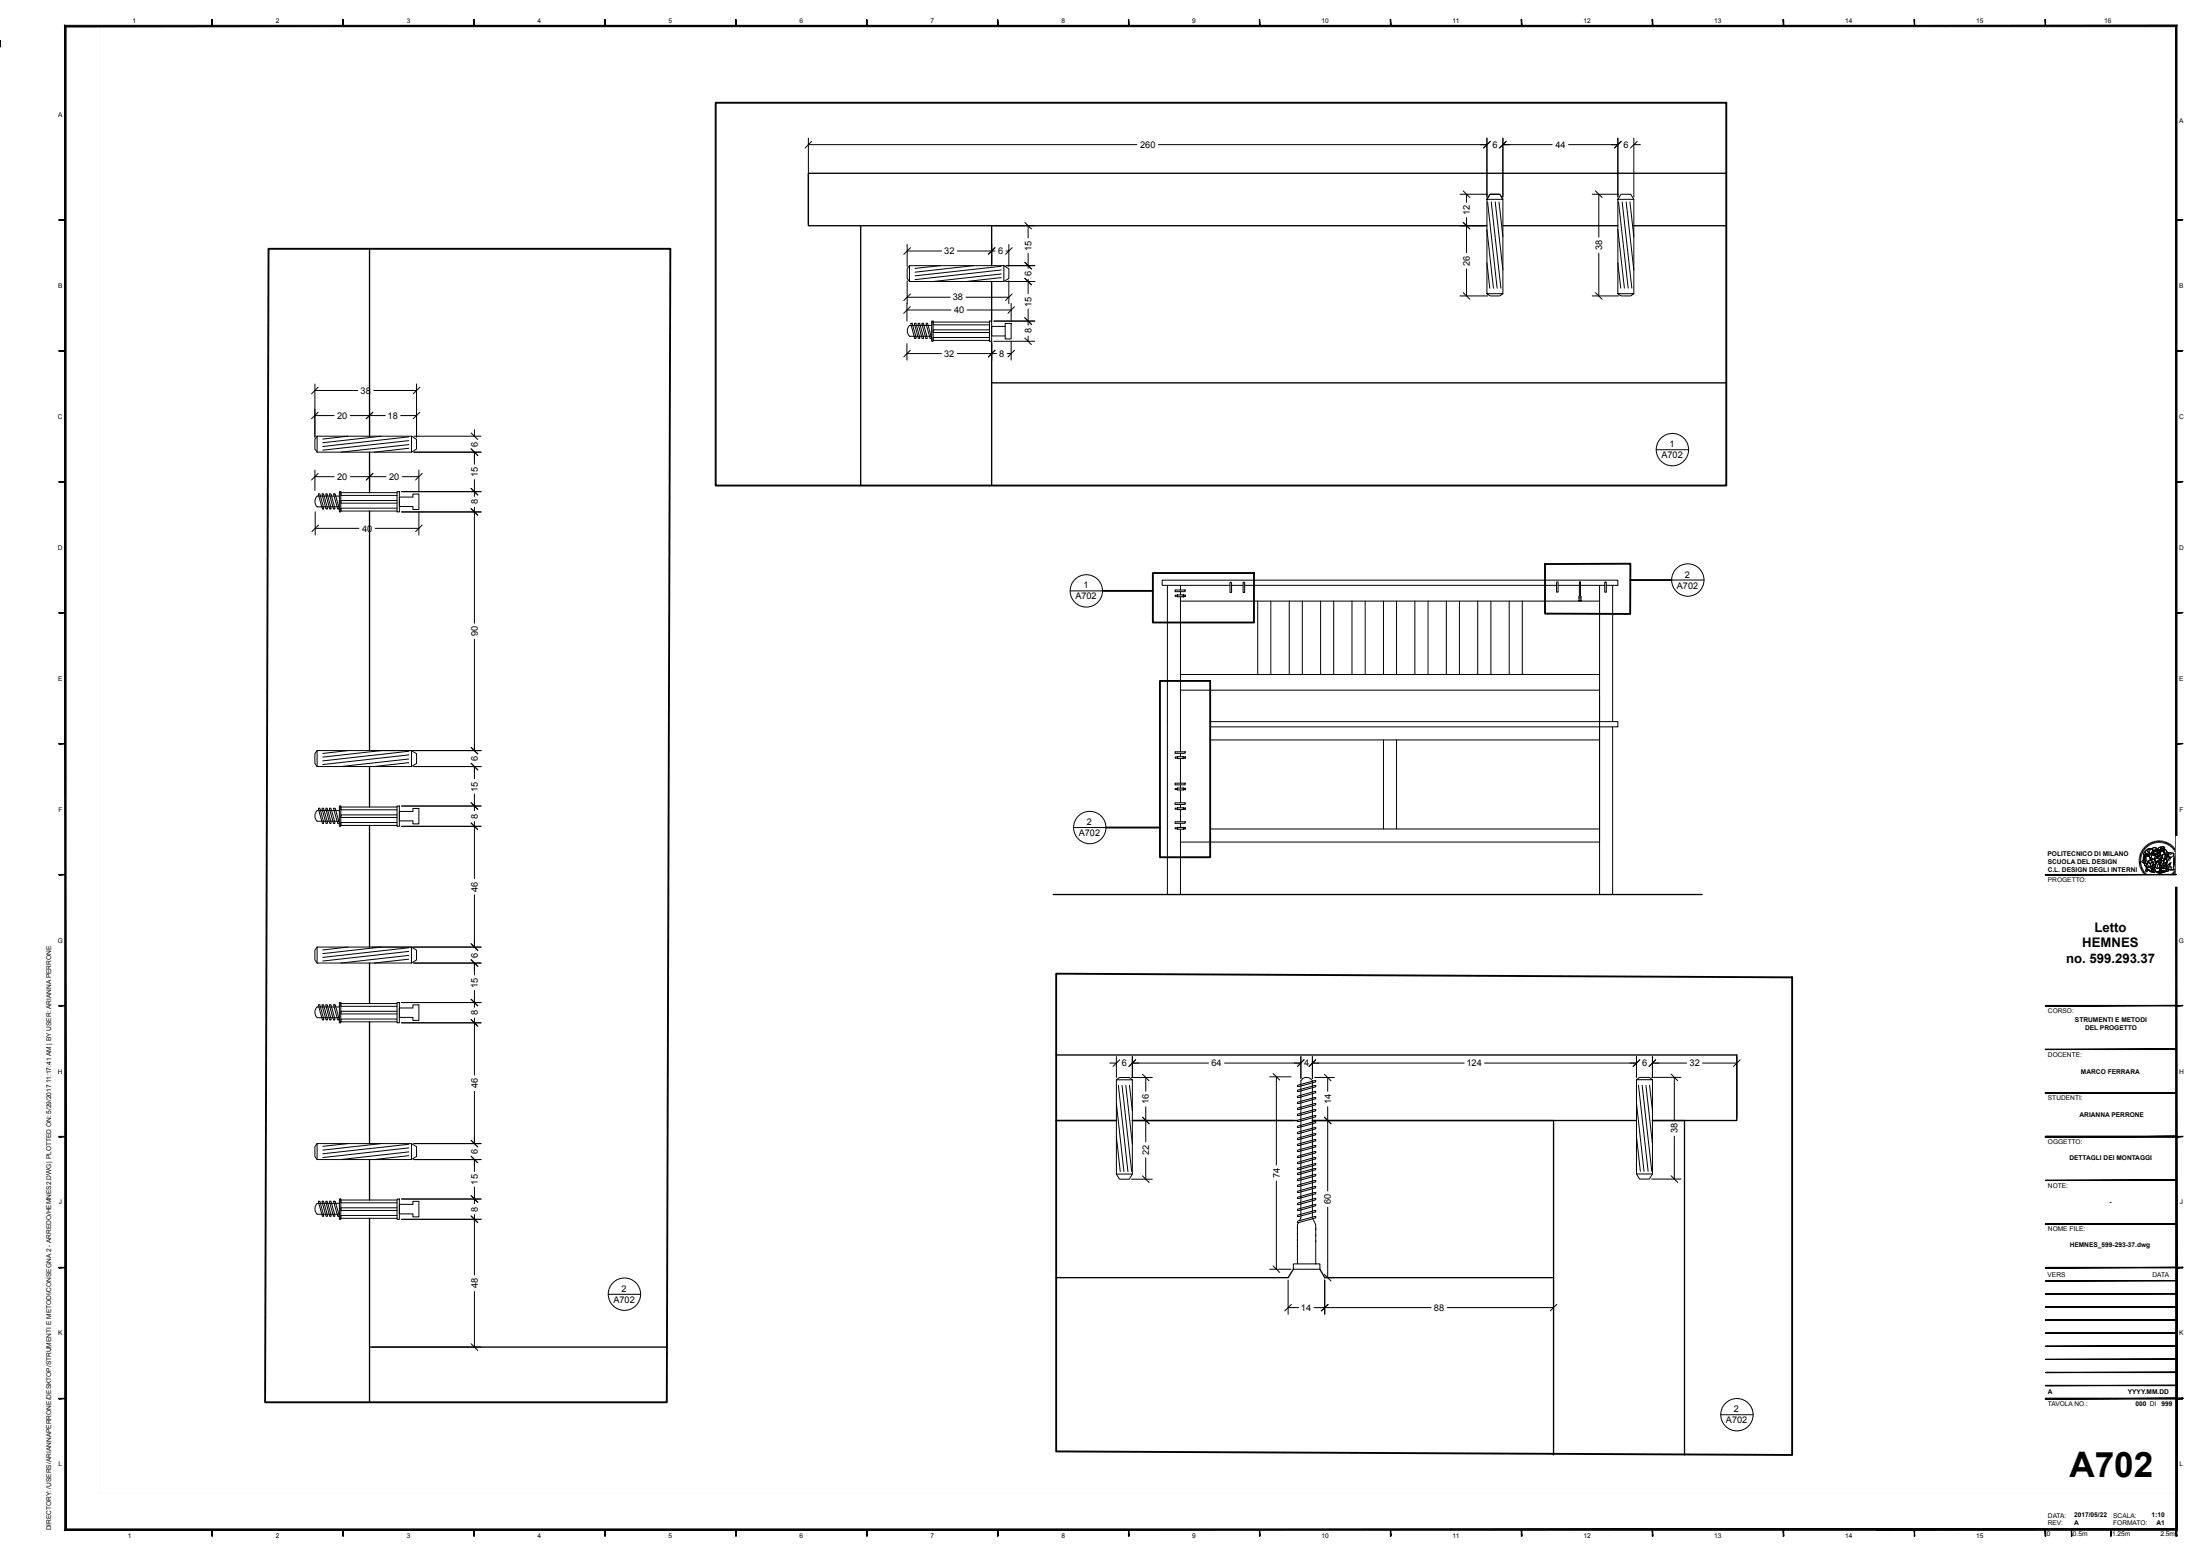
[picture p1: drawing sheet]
<svg xmlns="http://www.w3.org/2000/svg" width="840mm" height="594mm" viewBox="0 0 840 594" stroke-linecap="round" stroke-linejoin="round" font-family="sans-serif">
<g fill="none" stroke="#000" stroke-width=".38">
<path d="M308.7 52.7v32.6M308.7 55.2h125.4M309.9 54l-2.5 2.5M442.3 55.2h125.4M567.7 52.7v22.5M569 54l-2.5 2.5M573.8 52.7v22.5M573.8 55.2h18.9M575.1 54l-2.5 2.5M598.9 55.2h18.8M617.7 52.7v22.5M619 54l-2.5 2.5"/>
<path d="M623.8 52.7v22.5M623.8 55.2h2.5M625.1 54l-2.5 2.5M557.4 74.1h10.6M558.7 72.9l2.5 2.5M559.9 74.1v3.1M567.9 75.9v.2M568 77.1l3.6 32.9M569.4 77.1l3.7 32.9M570.9 77.1l2.9 26M572.3 77.1l1.5 13.3M607.9 74.1h10.1"/>
<path d="M609.2 72.9l2.5 2.5M610.4 74.1v16.4M617.7 76.1h6.1l-1.2-2h-3.7l-1.2 2v36h6.1l-1.2 .9h-3.7l-1.2-.9M617.9 75.9v.2M618 77.1l3.7 32.9M619.4 77.1l3.7 32.9M620.9 77.1l2.9 26M622.3 77.1l1.5 13.3M623.8 76.1v36M346.4 93.3v8.4M346.4 95.8h13.1M347.6 94.6l-2.5 2.5"/>
<path d="M365.5 95.8h14.4M378.6 93.3v7.2M379.5 86.2h15.6M379.9 94.6l-2.5 2.5M384.1 95.8h1.1M385.2 93.3v8.4M386.5 94.6l-2.5 2.5M391.3 84.9l2.5 2.5M392.6 86.2v4.6M392.6 96.7v5.7M557.4 86.2h9.4M558.7 84.9l2.5 2.5"/>
<path d="M559.9 83.1v13.4M567.7 87.7l2.5 22.3M610.4 96.6v16.4M617.7 87.7l2.5 22.3M346.3 115.8v6.8M346.3 118.3h16.8M346.4 107.2v8.8M346.4 113.5h16.4M347.3 101.4l-.9 1.2v3.7l.9 1.2v-6.1h36l1.9 1.2v3.7l-1.9 1.2h-36M347.6 117.1l-2.5 2.5M347.6 112.2l-2.5 2.5M359.1 101.4l-9.7 1.1"/>
<path d="M368.9 113.5h16.3M369.3 118.3h16.8M371.7 101.4l-22.3 2.5M382.3 101.7l-32.9 3.6M382.3 103.1l-32.9 3.6M382.3 104.6l-26 2.9M382.3 106l-13.3 1.5M383.3 101.4v6.1M383.5 101.5h-.2M384.1 101.4h11M384.1 107.5h11M385.2 107.2v8.8"/>
<path d="M386.1 115.8v6.8M386.5 112.2l-2.5 2.5M387.3 117.1l-2.4 2.5M391.3 100.1l2.5 2.6M391.3 106.2l2.5 2.5M392.6 106.6v5.5M392.6 118v6.1M557.4 113h10.6M558.7 111.7l2.5 2.5M559.9 102.7v10.3M567.7 112.1l1.2 .9h3.7l1.2-.9h-6.1v-36l1.2-2h3.7l1.2 2h-6.1l1.2-2h3.7l1.2 2v36M567.7 100.3l1.1 9.7"/>
<path d="M607.9 113h10.1M609.2 111.7l2.5 2.5M617.7 100.3l1.1 9.7M346.3 131.2v6.3M346.3 135h13.2M347.3 124.2h8.4M347.3 124.3a2.84 2.84 0 0 0 0 4.1h8.4M347.6 133.7l-2.5 2.5M347.8 123.4h.5l1.5 5.8h-.6zM349.2 123.4h.5l1.5 5.8h-.6zM350.6 123.4h.5l1.5 5.8h-.5zM352 123.4h.6l1.4 5.8h-.5z"/>
<path d="M353.7 123.4h.5l1.4 5.8h-.5zM355.7 122.6h.6v7.7h-.6zM365.5 135h14.9M377.8 122.6h.8v7.7h-.8zM377.8 125.9h-21.5v1h21.5M377.8 123h-21.5v1h21.5M377.8 128.8h-21.5v1.1h21.5M378.6 131.2v6.3M379.5 130.3h15.6M379.5 122.6h15.6M379.9 133.7l-2.5 2.5M383.8 123.5h2.3v5.9h-2.3z"/>
<path d="M383.8 124.6h-5.2v3.6h5.2M384.6 135h1.5M386.1 130.2v7.3M387.3 133.7l-2.4 2.5M391.3 121.3l2.5 2.5M391.3 129.1l2.5 2.5M392.6 128.3v2M120.2 158.6h7.4M120.2 146.6v20.3M120.2 149.1h16.4M121.5 157.4l-2.5 2.5M121.5 147.8l-2.5 2.5"/>
<path d="M133.7 158.6h13.4M141.1 156.1v9.6M142.4 157.4l-2.6 2.5M142.7 149.1h16.3M153 158.6h6M159 146.6v20.3M160.3 157.4l-2.5 2.5M160.3 147.8l-2.5 2.5M120.2 179.4v7.8M121.1 166.5l-.9 1.2v3.7l.9 1.2M121.1 166.5h36l1.9 1.2v3.7l-1.9 1.2M121.1 166.5v6.1"/>
<path d="M121.1 172.6h36M132.9 166.5l-9.7 1.1M141.1 179.4v7.8M145.5 166.5l-22.3 2.5M156.1 166.8l-32.9 3.7M156.1 168.2l-32.9 3.7M156.1 169.7l-26 2.9M156.1 171.1l-13.3 1.5M157.1 166.5v6.1M158 172.6h25.7M158 166.5h25.7M159.9 179.4v8.3"/>
<path d="M179.9 171.3l2.5 2.6M179.9 165.3l2.5 2.5M181.1 164v2.5M181.1 172.6v4.6M632.4 171.7h12.3M120.2 182h7.4M120.4 195.4v8.8M121.1 189.4h8.5M121.1 193.5h8.5M121.1 189.4a2.84 2.84 0 0 0 0 4.1M121.5 180.7l-2.5 2.5M121.6 188.5h.5l1.5 5.8h-.5z"/>
<path d="M123 188.5h.5l1.5 5.8h-.5zM124.5 188.5h.4l1.5 5.8h-.5zM125.9 188.5h.5l1.4 5.8h-.5zM127.5 188.5h.5l1.5 5.8h-.6zM129.6 187.7h.5v7.7h-.5zM133.8 182h13.6M142.4 180.7l-2.6 2.5M151.6 187.7h.9v7.7h-.9zM151.6 188.1h-21.5v1h21.5M151.6 191.1h-21.5v1h21.5M151.6 194h-21.5v1.1h21.5M152.5 189.8h5.1v-1.2h2.3v5.9h-2.3v-1.1h-5.1z"/>
<path d="M153.3 195.4h30.4M153.3 187.7h30.4M153.6 182h6.3M159.9 195.4v8.8M161.2 180.7l-2.5 2.5M179.9 194.2l2.5 2.5M179.9 186.5l2.5 2.5M181.1 183.1v6.4M181.1 193.7v44.2M120.4 201.7h16.6M121.6 200.4l-2.5 2.6M143.3 201.7h16.6"/>
<path d="M161.2 200.4l-2.5 2.6M408.6 225.6h12.4M445.7 223.5v118h5v-25M448.7 225.2h3.6l.2 .5-3.8 .2zM448.8 227.3l-.1 .3 .9 .2h2.2M449.6 227.1v.8zM450.7 223.5v1.7M450.7 225.9v1.2M450.7 227.8v59.2M450.7 229.5h160M451.8 227.1l.1 .2 .7-.1v.6l-.7-.2-.1 .3zM451.8 227.1l-3.1 .1"/>
<path d="M451.9 227.1v.8M452.3 225.2h.1M469.6 223.5h-25.9v-2h174v2h-4.4M469.6 222.4v.1M469.8 222.3l.4 .2-.1 3.7-.5-.1zM470.2 223.5h4.4M474.6 222.4v.1M474.8 222.3l.4 .2-.1 3.7-.5-.1zM475.2 223.5h119.1M480.2 229.5v28M485.2 229.5v28M492.3 229.5v28"/>
<path d="M497.2 229.5v28M504.2 229.5v28M509.2 229.5v28M516.2 229.5v28M521.3 229.5v28M528.2 229.5v28M533.2 229.5v28M540.2 229.5v28M545.3 229.5v28M552.2 229.5v28M557.2 229.5v28M564.2 229.5v28"/>
<path d="M569.3 229.5v28M576.2 229.5v28M581.2 229.5v28M594.3 222.3v.1M594.4 222.1l.5 .3-.1 3.6h-.5zM594.9 223.5h8.1M602.7 229.4v.1M602.9 229.2l.2-7 .2-.1 .5 7.3h-1.1v-.2h.9M602.9 227.8h.1M602.9 228v.1M602.9 228.2v.1M602.9 228.5h.1"/>
<path d="M603.5 223.5h9.2M603.6 227.8v.1M603.6 228.1h.1M603.6 228.3h.1M603.8 229.4v.1M610.7 223.5v118h5v-64M612.7 222.4h.1M612.9 222.2l.4 .2-.1 3.7-.5-.1zM615.7 223.5v52M638.3 221.4h12.3M181.1 244v42.5M450.7 257.5h160"/>
<path d="M450.7 263.5h160M462.1 275.5h155.6v2h-155.4M121.1 286.5l-.9 1.2v3.7l.9 1.2M121.1 286.5h36l1.9 1.2v3.7l-1.9 1.2M121.1 286.5v6.1M121.1 292.6h36M132.9 286.5l-9.7 1.1M142 286.5h41.7M145.5 286.5l-22.3 2.5M156.1 286.8l-32.9 3.7M156.1 288.2l-32.9 3.7M156.1 289.8l-26 2.8"/>
<path d="M156.1 291.1l-13.3 1.5M157.1 286.5v6.1M157.1 286.7h.2M158 292.6h25.7M179.9 291.4l2.5 2.5M179.9 285.3l2.5 2.5M181.1 292.6v4.6M448.7 299h3.6l.2 .5-3.8 .1zM448.7 287h3.6l.2 .5-3.8 .1zM448.8 289l-.1 .4 .9 .2h2.2M449.6 288.8v.8zM450.7 287.6v1.3"/>
<path d="M450.7 289.6v9.4M450.7 299.6v1.2M451.8 288.8l.1 .2 .7-.1v.6l-.8 .1zM451.8 288.9l-3.1 .1M451.9 288.8v.8M452.3 299h.1M452.3 287h.1M462.3 282.5h148.4M528.2 282.5v34M533.2 282.5v34M121.1 309.4h8.5M121.1 313.5h8.5"/>
<path d="M121.1 309.4a2.84 2.84 0 0 0 0 4.1M121.6 308.5h.5l1.5 5.8h-.5zM123 308.5h.5l1.5 5.8h-.5zM124.5 308.5h.4l1.5 5.8h-.5zM125.9 308.5h.5l1.4 5.8h-.5zM127.5 308.5h.5l1.5 5.8h-.6zM129.6 307.7h.5v7.7h-.5zM151.6 307.7h.9v7.7h-.9zM151.6 308.1h-21.5v1h21.5M151.6 311.1h-21.5v1h21.5M151.6 314h-21.5v1.1h21.5M152.5 309.8h5.1v-1.2h2.3v5.9h-2.3v-1.1h-5.1z"/>
<path d="M153.3 315.4h30.4M153.3 307.7h30.4M179.9 314.2l2.5 2.5M179.9 306.4l2.5 2.6M181.1 303.1v6.4M181.1 313.6v21.8M409.9 315.9h12.4M448.7 306.5h3.6l.2 .5-3.8 .1zM448.7 313.7h3.6l.2 .5-3.8 .1zM448.7 316h.9M448.8 316l-.1 .4 3.1 .1M449.6 308.3v.8z"/>
<path d="M449.6 300.8v.8zM449.6 315.8v.8v-.6M449.6 309l2.2 .1M449.6 301.4l2.2 .2M449.6 315.8v.1M450.7 301.6v4.9M450.7 307.1v1.3M450.7 309.1v4.6M450.7 314.3v1.6M451.8 315.8l.1 .2 .7-.1v.6l-.7-.1-.1 .2zM451.8 315.9l-2.2 .1M451.8 308.3l.1 .2 .7-.1v.6l-.7-.1-.1 .2z"/>
<path d="M451.8 308.4l-3.1 .1 .1 .4h.8M451.8 300.8l.8 .1v.6l-.7-.1-.1 .2zM451.8 300.8l-3.1 .2 .1 .4h.8M451.9 300.8v.8M452.3 306.5h.1M452.3 313.7h.1M462.3 316.5h148.4M450.7 321.5h160M816.7 327.9h.7M816.7 328.2l.7 .1M816.7 328.6h.7M816.8 327.5l.7 .1"/>
<path d="M816.9 327.2l.6 .1M816.9 326.8l.7 .2M817 326.5l.7 .2M817.1 326.2l.7 .2M817.2 325.8l.7 .3M817.4 325.5l.6 .2M817.4 328.9l-.7 .1M817.4 329.2l-.7 .1M817.5 329.6l-.7 .1M817.5 329.9l-.6 .1M817.5 325.1l.6 .3M817.6 330.2l-.7 .1"/>
<path d="M817.7 330.5l-.7 .2M817.7 324.8l.6 .4M817.8 330.8l-.7 .3M817.9 331.2l-.7 .2M817.9 324.5l.6 .4M818 331.4l-.6 .3M818.1 324.3l.5 .3M818.1 331.7l-.6 .3M818.3 332l-.6 .3M818.3 324l.6 .4M818.4 332.3l-.5 .4M818.6 323.7l.5 .4"/>
<path d="M818.6 326.2l.7 .1a.8 .8 0 0 0 1.2-.1v.6a1.33 1.33 0 0 1-1.9-.6zM818.6 326.2l.1 .5M818.6 332.6l-.6 .4M818.8 323.4l.5 .5M818.8 326.7l-.7 2.5 .3 .3M818.8 332.8l-.5 .4M818.9 325.2l.3-.2a.81 .81 0 0 0 1 1.1l.3 .1-.6 .3-.4-.2a.68 .68 0 0 1-1-.5zM819 326.8h.5l-.3 2.8-.8-.2zM819 326.8l-.6 2.6 .8 .2M819 323.2l.5 .4M819 333.1l-.5 .4M819.2 325l-.5 .5a.45 .45 0 0 0-.3 .6 .45 .45 0 0 0 .5 .3l.4-.1a.8 .8 0 0 0 1.2-.1"/>
<path d="M819.2 333.4l-.5 .4M819.3 330.3l.6 .7 1.2-.1M819.3 322.9l.4 .5M819.4 324.7l.6-.5 1.3-.2a.8 .8 0 0 0-1.1 .3 .8 .8 0 0 0 .2 1.1l.1 .7a.92 .92 0 0 1-1.1-.3 .92 .92 0 0 1 0-1.1zM819.4 330.7a3.6 3.6 0 0 0 2.7 2.1h.1M819.4 326.9l1.2-.1 .5 .8 .1 .8-.7 .3a.54 .54 0 0 0-.5 .2 .54 .54 0 0 0 0 .6l-.2 .3-.6-.6zM819.4 330.7l.7 .3 1-.1 .3 1 .3-.2 .2 .3-.1-.5 .3 .4-.2-.5 .5 .2a.94 .94 0 0 1-.5-1.4l.3 .1a1.58 1.58 0 0 1-.1 2.3l-.6-.1a2.56 2.56 0 0 1-2.1-1.8zM819.4 333.6l-.4 .5M819.5 326.8l-.2 2.8M819.6 331.4l2.1 1.2 .8-.1 .2-.5a.64 .64 0 0 1 .1 .9 .64 .64 0 0 1-.9 0l-1.1-.4a.51 .51 0 0 0-.5-.4 .51 .51 0 0 0-.6 .4l-.2 .3-.2-.5zM819.6 331.4l-.3 .9 .2 .5 .3-.2-.1-.3a1.08 1.08 0 0 1 1.5 .5h.2a1.15 1.15 0 0 0 1.6-.1l-.3-.7M819.6 322.7l.4 .5"/>
<path d="M819.7 333.8l-.5 .5M819.8 329.8l-.9-.1v.8a.9 .9 0 0 1 1.6 .1M819.8 322.4l.5 .6M820 334l-.5 .5M820 328.8l1.2-.4 .4 .1 .2-.4 .9 .1a1.07 1.07 0 0 1 .5 1.4 1.07 1.07 0 0 1-1.3 .6l.4-.6a.56 .56 0 0 0-.5-.4 .56 .56 0 0 0-.5 .3l-.2 .4-.7-.7-.4 .1zM820 329.5l.4-.3a.95 .95 0 0 1 .8 .8 .95 .95 0 0 1-.5 1l-1.3-.3-.1-.4 .6-.2zM820.1 322.3l.4 .5M820.2 324.4a.91 .91 0 0 1 1.1-.4 .91 .91 0 0 1 .6 1.1l-.2 .1a2.02 2.02 0 0 0 .5 2.8l-.6 .1v.4l-.4-.1-.6-1.6v-1.4l-.6-.5zM820.2 334.2l-.4 .6M820.3 329.1l.8 .8M820.4 329.2l-.5 .5v.4M820.4 322.1l.4 .5"/>
<path d="M820.5 334.4l-.4 .6M820.6 326.8l-1.6-.1a.85 .85 0 0 0-.7 1.3l-.5 .9 .2 .3M820.8 327.1l.2 1.4M820.8 321.9l.3 .6M820.8 334.6l-.4 .5M821 324.4a2.94 2.94 0 0 0-.1 2.9l.4 1.3 .9-.6a2.22 2.22 0 0 1-.2-3.3 1.42 1.42 0 0 0-1.8-.6 1.42 1.42 0 0 0-.8 1.7l1.1 .4M821 334.8l-.3 .5M821.1 321.7l.3 .6M821.2 328.4l-.7 .3a.4 .4 0 0 0-.5 .2 .4 .4 0 0 0 .1 .5M821.3 324a.8 .8 0 0 0-1.1 .3 .8 .8 0 0 0 .2 1.1h.1M821.3 334.9l-.3 .6M821.4 321.6l.2 .6"/>
<path d="M821.5 329.2l.7 .2v.4a.91 .91 0 0 0-.7 .9 .91 .91 0 0 0 .8 .8l-.4-.1 .2 .5-.3-.4 .1 .5-.2-.3-.3 .2 .1-.3a1.85 1.85 0 0 1 0-2.4zM821.5 329.2l.7 .2v.4a.91 .91 0 0 0-.6 .8 .91 .91 0 0 0 .6 .8l.2 .2-.5-.2 .2 .5-.3-.4 .1 .5-.2-.3-.3 .2 .1-.3a1.85 1.85 0 0 1 0-2.4zM821.5 325.9a.57 .57 0 0 1 1 0l-.3 .1 .1 .5-.5-.1zM821.5 325.4l1-.4-.1 .6-1.2 .5zM821.5 325.9l.3 .5 .5 .1M821.6 335l-.2 .6M821.6 324.1a1.11 1.11 0 0 1 1.1-.5 1.11 1.11 0 0 1 1 .8l-.6-.2-.5 .4-.7-.1M821.7 321.4l.2 .7M821.8 323.8l1.2-.1a.45 .45 0 0 1 .6 .1 .45 .45 0 0 1-.1 .6l-.4-.1a.67 .67 0 0 1-.8 .3 .67 .67 0 0 1-.5-.8zM821.9 335.1l-.3 .7M821.9 324.4l.7 .2 .5-.4 .4 .2-.7 .8-.9-.1zM822.1 321.3l.1 .7"/>
<path d="M822.2 328a1.13 1.13 0 0 1 .9 .8 1.13 1.13 0 0 1-.3 1.2M822.2 335.3l-.2 .6M822.2 325.9h.9l-.3 .6a.41 .41 0 0 1-.5 0 .41 .41 0 0 1-.1-.6zM822.2 330.3l.4 1a.79 .79 0 0 1 0 1 .79 .79 0 0 1-.9 .3M822.3 325.6l.2 .3M822.4 325.4l-1.2 .7M822.4 328.9l-.8 .2M822.4 321.2l.2 .7M822.5 325l-.4 .5M822.5 328.6l.8 .5M822.5 335.3l-.2 .7M822.7 325.9h.4l-.3 .6a.41 .41 0 0 1-.5 0 .41 .41 0 0 1-.1-.6l.5 .1h-.2"/>
<path d="M822.7 329a.7 .7 0 0 1 .1 1 .7 .7 0 0 1-.9 .2M822.7 328.2a.94 .94 0 0 1 .8-.7 .94 .94 0 0 1 .9 .4l.2 .5-1.4 .5 .5 .3 .4-.2a.71 .71 0 0 0 .2-1.2l-1-.2-.7 .6 .4-1.4 1.2 .3 .7-.4-.1-.4 .7 .2v2.1l-.8 .7-.1 .5-.4 .1 .5 .2 .1 .4a1.03 1.03 0 0 1-.6 .9 1.03 1.03 0 0 1-1.1-.2l-.4-.3 .6-1.7M822.7 330.9l.9 .6M822.7 321.1l.2 .7M822.8 327.9l.6-.4 .5 .1 .8 .8-1.6 .6zM822.8 335.4l-.1 .7M822.9 324.9l.1 .1M823 326.8l-.3 .5-.1 .8M823 324.5l.2 .2M823.1 330.2v1M823.1 321.1l.1 .7M823.1 324.6v.1"/>
<path d="M823.2 328.9l1-.5a.55 .55 0 0 1-.3 .7 .55 .55 0 0 1-.7-.2zM823.2 335.5l-.2 .6M823.2 329.7l-.7 1.4M823.3 329v.1M823.4 324.8l.9-.2 .1 .3-.5 .2zM823.4 321l.1 .7M823.5 325.6a.83 .83 0 0 1 1.1 .1 .83 .83 0 0 1 .1 1.1l-.1-.1a.83 .83 0 0 0-.8-1.2v.7a.47 .47 0 0 1 .1 .7 .47 .47 0 0 1-.7 0 .47 .47 0 0 1 .1-.7zM823.5 324.4l-.7 .8-.4-.2-.5 .1M823.5 335.6l-.1 .6M823.6 332.8l1.9-.5 1.2 .2-2 .6zM823.6 332.8l1.1 .3v.3l-1.1-.3zM823.7 325.6a.73 .73 0 0 1 .9 .6 .73 .73 0 0 1-.7 .8z"/>
<path d="M823.8 321v.7M823.8 335.6v.6M823.8 324.6a.38 .38 0 0 1 .6-.3 .38 .38 0 0 1 .1 .6M823.9 329.9l-.3 1.6 1-.2M823.9 329v.1M823.9 324.3a.46 .46 0 0 1 .6 0 .46 .46 0 0 1 .2 .5l-.9-.2zM824 328.7v.1M824 329h.1M824.1 325.8h.1M824.1 325.7l-.2 .2M824.1 321l.1 .6M824.1 335.6v.7"/>
<path d="M824.2 324.7l-.8 .1 .7 .3 .3-.2-.1-.3v.2M824.3 327.1v.7M824.4 328.5l-.4 .6-.7-.1M824.4 325.6l.1 .4M824.4 335.6v.7M824.5 325.8a.44 .44 0 0 0-.7-.3 .44 .44 0 0 0 0 .8l.1 .5a.47 .47 0 0 1-.7 .2 .47 .47 0 0 1 .1-.8v-.3a.78 .78 0 0 1 1.2-.3 .78 .78 0 0 1 .1 1.2l-.1-.3M824.5 321v.6M824.6 326.1l-.2 .1M824.6 325.9l-.1 .6-.6-.1M824.6 326.7l-.7 .3M824.7 333.1l2-.6v.3l-2 .6zM824.7 333.1v.3"/>
<path d="M824.7 324.8l.2-.1 .1 .4-.3 .8M824.7 329.3l.5-.1-.5 1.3v-.4l-.5-.2 .4-.1zM824.7 329.9v.5l.2-.2M824.8 335.6v.7M824.8 326.3l.2-1.2-.4-.6a.58 .58 0 0 1-.5-.8 .58 .58 0 0 1 .8-.3h.3l-.1 1.6 .2-.6a.39 .39 0 0 0 .3 .4 .39 .39 0 0 0 .5-.2v.6a.65 .65 0 0 1 .3 .8 .65 .65 0 0 1-.7 .4l-.2 .1M824.8 324.3l.1 .5M824.9 321l-.1 .7M824.9 329.7l-.1 .2-.1-.2M824.9 327.3l-.1 1.4M824.9 326.6l.5 .2M825 331.4l.2-.1 .1 1.1-.3-.6-.3 .7zM825.1 328.5l-.4 .5v.3"/>
<path d="M825.1 335.6l.1 .6M825.2 329.2l-.5 .1-.1 .5-.4 .1 .5 .2M825.2 327.4l-.5 .9M825.2 323.4l-.8 .1-.3 .7M825.2 321v.7M825.3 323.3a.83 .83 0 0 1 1.1 .2 .83 .83 0 0 1 0 1.1l-.3 .8 .2-1.4a.5 .5 0 0 0-.7-.3 .5 .5 0 0 0-.3 .6l-.2 .7-.1-.8zM825.3 324.4a.39 .39 0 0 0 .3 .4 .39 .39 0 0 0 .5-.2M825.3 323.3a.83 .83 0 0 1 1.1 .2 .83 .83 0 0 1 0 1.1l-.3 .8 .2-1.4a.5 .5 0 0 0-.7-.3 .5 .5 0 0 0-.3 .6l-.2 .7-.1-.9zM825.4 335.5l.1 .7M825.5 326.5a1.44 1.44 0 0 1 2 .2l-.2 .7a1 1 0 0 1-1.4 .5 1 1 0 0 1-.4-1.4zM825.5 323.9l.6-.2 .2 .5-.2 .4a.46 .46 0 0 1-.8 0 .46 .46 0 0 1 .2-.7zM825.5 328.5l.8-.1-1.5 3.6-.1-1.1z"/>
<path d="M825.5 324.2h.2M825.5 328.5l-.9 2.6 .2 .9 .4-.7 .2 1.4-.4-.9-.3 1.1 .1-.9M825.6 324.6l.1 .1M825.6 327.5l-.3 .5 .2 .5 .8-.1 .6-.6M825.6 321l-.1 .7M825.6 324.2v.1M825.7 324.5h.1M825.8 335.5l.1 .6M825.9 321.1l-.1 .7M826 329.5l.8-.1-.5 1.5 .1 .6-.6 .1zM826 324.4h.2M826.1 335.4l.1 .7"/>
<path d="M826.2 325.1l.4 .7M826.3 321.2l-.2 .6M826.3 327.6v.1M826.3 326l1.1-.5h.8l-.7 1zM826.3 328.4l-1.1 2.2v.8M826.4 335.3l.2 .7M826.4 324.2l1.3 1.3-1.3 .2-.2-.3zM826.4 327.6h-.3M826.5 324.2l.9 1M826.5 327.9h-.1M826.6 321.3l-.2 .6M826.7 332.5v.3l-2 .6-1.1-.3v-.3"/>
<path d="M826.7 335.2l.2 .7M826.8 329.4l-.5 1.2 .1 .9-.3 .1a.67 .67 0 0 1-.1-1.2v-.9M826.9 327.6l.4-.1-.1 1.8-1.2 .2zM827 321.4l-.3 .7M827 335.1l.2 .6M827 327.3l-.1 .3M827 326.3l.5 .4M827.1 325.1l.5 .4M827.2 329.3l-1.2 .2M827.2 330.7l.2 .5M827.3 321.5l-.3 .7M827.3 335l.3 .6"/>
<path d="M827.3 327.5v1.2a3.8 3.8 0 0 0-.3 3.3h.1M827.5 330.5l1.1-1-.8 2.6a.37 .37 0 0 1-.3 .5 .37 .37 0 0 1-.4-.5zM827.5 326.5a1.29 1.29 0 0 1 1.9-.9 .54 .54 0 0 1 .6 .4 .54 .54 0 0 1-.2 .7 1.25 1.25 0 0 1-1.1 .7 1.25 1.25 0 0 1-1.2-.7M827.5 326.7a1.53 1.53 0 0 1-1.4 1.2 .8 .8 0 0 1-.6-1.1 .8 .8 0 0 1 1.2-.3l-.2 .6a.48 .48 0 0 0 .6-.2 .48 .48 0 0 0-.2-.6 .89 .89 0 0 0-1-.1 .89 .89 0 0 0-.4 .8M827.6 328.3v.5M827.6 334.8l.3 .6M827.6 321.7l-.3 .6M827.9 334.7l.3 .6M828 321.8l-.4 .6M828 327.4l-.9 .1M828.1 331.7l.5 .3M828.2 334.5l.3 .5"/>
<path d="M828.3 325.8l.2-.3 .9 .1a.51 .51 0 0 1 .6 .3 .51 .51 0 0 1-.1 .6l.4 2.9a2.52 2.52 0 0 0-.1 2.6h-2.5l.9-2.5-1.5 1.4v-.4a4.4 4.4 0 0 1 1.6-3.1l.2-.1a.87 .87 0 0 1-.8-.5 .87 .87 0 0 1 .2-1zM828.3 325.5l-1.1 .1-.9 .5M828.3 322l-.4 .6M828.4 330.4l.9 .9M828.4 334.3l.4 .6M828.5 327.4l-1 1.8-.4 1.7 1.5-1.4 .5-.1M828.5 325.6a.91 .91 0 0 0-.5 1 .91 .91 0 0 0 .9 .7M828.5 322.2l-.3 .6M828.6 329.5l-.8 2.6a.37 .37 0 0 1-.3 .5 .37 .37 0 0 1-.4-.5l.4-1.6M828.7 334.1l.4 .6M828.7 327.4l-.3 1.1M828.8 330.9l.1 .6 .6 .6"/>
<path d="M828.8 322.4l-.3 .5M828.9 333.9l.5 .5M829.1 326l-.3 .3M829.1 322.6l-.4 .6M829.2 333.7l.4 .5M829.4 322.9l-.4 .5M829.4 333.5l.5 .4M829.6 333.2l.5 .5M829.7 323.1l-.5 .5M829.8 333l.6 .4M829.9 327.6v3.3M829.9 326.5l.4 2-.4 2.4 .3 1.1h-2.4"/>
<path d="M829.9 323.3l-.5 .5M830 332.7l.6 .4M830.2 323.6l-.6 .4M830.2 332.5l.6 .3M830.4 323.9l-.5 .4M830.4 332.2l.6 .3M830.5 331.9l.6 .3M830.6 324.2l-.5 .3M830.7 331.6l.6 .3M830.8 324.5l-.6 .3M830.8 331.3l.7 .3M831 331l.6 .2"/>
<path d="M831 324.8l-.6 .3M831 330.7l.7 .2M831.1 330.4l.7 .2M831.2 325.1l-.6 .3M831.2 330.1l.7 .1M831.3 329.8h.6M831.3 329.4l.7 .1M831.3 328.8l.7 .1M831.3 325.4l-.6 .3M831.3 329.1h.7M831.5 325.7l-.7 .3M831.6 326.1l-.6 .2"/>
<path d="M831.7 326.4l-.7 .2M831.8 326.7l-.7 .2M831.9 327.1l-.7 .1M831.9 327.4l-.6 .2M832 327.8l-.7 .1M832 328.5h-.7M832 328.1l-.7 .1M181.1 341.6v19.9M445.7 341.5h5M121.1 361.5l-.9 1.2v3.8l.9 1.1M121.1 361.5h36l1.9 1.2v3.8l-1.9 1.1M121.1 361.5v6.1"/>
<path d="M121.1 367.6h36M132.9 361.5l-9.7 1.1M142 361.5h41.7M145.5 361.5l-22.3 2.5M156.1 361.8l-32.9 3.7M156.1 363.2l-32.9 3.7M156.1 364.7l-26 2.9M156.1 366.2l-13.3 1.4M157.1 361.5v6.1M157.1 361.7h.2M158 367.6h25.7M179.9 366.4l2.5 2.5"/>
<path d="M179.9 360.3l2.5 2.5M181.1 367.6v4.6M181.1 378.1v6.4M121.1 384.4h8.5M121.1 388.5h8.5M121.1 384.4a2.84 2.84 0 0 0 0 4.1M121.6 383.6h.5l1.5 5.8h-.5zM123 383.6h.5l1.5 5.8h-.5zM124.5 383.6h.4l1.5 5.8h-.5zM125.9 383.6h.5l1.4 5.8h-.5zM127.5 383.6h.5l1.5 5.8h-.6zM129.6 382.7h.5v7.8h-.5z"/>
<path d="M151.6 382.7h.9v7.8h-.9zM151.6 383.1h-21.5v1.1h21.5M151.6 386.1h-21.5v1h21.5M151.6 389h-21.5v1.1h21.5M152.5 384.8h5.1v-1.2h2.3v5.9h-2.3v-1.1h-5.1zM153.3 390.5h30.4M153.3 382.7h30.4M179.9 389.2l2.5 2.5M179.9 381.4l2.5 2.6M181.1 388.6v21.8M181.1 416.6v20M423.7 405.8h2.6"/>
<path d="M426.3 412.2l1.1-.9h3.8l1.2 .9M426.3 412.2h6.1M426.3 403.3v8M426.3 412.2v36M427 414.3l3.7 32.9M427.5 404.6l-2.5 2.5M428.4 414.3l3.7 32.9M429.9 414.3l2.5 22.4M431.2 414.3l1.2 9.7M432 411.3h8M432.4 412.2v36l-1.2 2h-3.8l-1.1-2M432.4 405.8h29"/>
<path d="M432.4 403.3v8M433.6 404.6l-2.5 2.5M436.2 410.1l2.5 2.5M437.5 411.3v5.3M467.6 405.8h29.1M484.8 411.1h8.1M486.1 409.8l2.5 2.5M487.3 411.1v33.6M495.4 418.5l7-1.8v.5l-6.5 1.8h-.5zM495.4 416.2l7-1.8v.5l-6.5 1.8h-.5zM495.4 414.3l7-1.8v.5l-6.5 1.8h-.5zM496.7 412.5v52.4l-.6 1.1"/>
<path d="M496.7 403.3v8.4M496.7 412.6a2.5 2.5 0 0 1 4.4 0M497.9 404.6l-2.5 2.5M501.1 403.3v8.4M501.1 412.5v52.1M501.1 405.8h58M502 411.3h7.5M502.4 404.6l-2.6 2.5M505.7 410.1l2.5 2.5M506.9 411.3v5.3M566.9 405.8h57.9M624.8 412.2l1.2-.9h3.8l1.1 .9"/>
<path d="M624.8 412.2h6.1M624.8 403.3v8M624.8 412.2v36M625.6 414.3l3.7 32.8M626.1 404.6l-2.5 2.5M627 414.3l3.7 32.8M628.4 414.3l2.5 22.3M629.8 414.3l1.1 9.6M630.6 411.3h11.2M630.9 412.2v36l-1.1 1.9h-3.8l-1.2-1.9M630.9 403.3v8M630.9 405.8h13.1"/>
<path d="M632.2 404.6l-2.5 2.5M638 410l2.5 2.5M639.3 411.3v16.3M650.1 405.8h13.1M663.2 403.3v23.6M664.4 404.6l-2.5 2.5M121.1 436.6l-.9 1.1v3.8l.9 1.2M121.1 436.6h36l1.9 1.1v3.8l-1.9 1.2M121.1 436.6v6.1M132.9 436.6l-9.7 1M145.5 436.6l-22.3 2.5M156.1 436.8l-32.9 3.7"/>
<path d="M156.1 438.2l-32.9 3.7M156.1 439.7l-26 3M157.1 436.6v6.1M158 436.6h25.7M179.9 435.3l2.5 2.5M426.3 421.3l2.8 25.9M426.3 433.9l1.4 13.3M433.2 427.8h6.8M436.2 426.5l2.5 2.5M437.5 422.5v13.4M495.4 439.1l7-1.8v.5l-6.5 1.8h-.5zM495.4 436.8l7-1.8v.5l-6.5 1.8h-.5z"/>
<path d="M495.4 434.5l7-1.7v.4l-6.5 1.8h-.5zM495.4 432.2l7-1.7v.4l-6.5 1.9h-.5zM495.4 430l7-1.9v.5l-6.5 1.8h-.5zM495.4 427.7l7-1.8v.5l-6.5 1.7h-.5zM495.4 425.3l7-1.7v.5l-6.5 1.8h-.5zM495.4 423.1l7-1.8v.5l-6.5 1.8h-.5zM495.4 420.8l7-1.8v.5l-6.5 1.8h-.5zM502 427.8h7.5M505.7 426.5l2.5 2.5M506.9 422.5v32.2M593.2 427.8h31.6M624.8 421.2l2.9 25.9"/>
<path d="M624.8 433.9l1.5 13.2M639.3 433.7v16.4M121.1 442.7h36M121.1 459.4h8.5M121.1 459.4a2.84 2.84 0 0 0 0 4.1M121.6 458.6h.5l1.5 5.7h-.5zM123 458.6h.5l1.5 5.7h-.5zM124.5 458.6h.4l1.5 5.7h-.5zM125.9 458.6h.5l1.4 5.7h-.5zM127.5 458.6h.5l1.5 5.7h-.6zM129.6 457.7h.5v7.8h-.5zM151.6 457.7h.9v7.8h-.9z"/>
<path d="M151.6 458.1h-21.5v1.1h21.5M152.5 459.8h5.1v-1.2h2.3v5.9h-2.3v-1.1h-5.1zM153.3 457.7h30.4M156.1 441.2l-13.3 1.5M158 442.7h25.7M179.9 456.5l2.5 2.5M179.9 441.4l2.5 2.5M181.1 442.7v4.5M181.1 453.1v6.4M426.3 448.2h6.1M432 450.2h8M436.2 448.9l2.5 2.5"/>
<path d="M437.5 442v8.2M487.3 450.9v33.6M495.4 443.7l7-1.8v.5l-6.5 1.8h-.5zM495.4 441.4l7-1.8v.5l-6.5 1.8h-.5zM495.4 459.3l7-1.8v.5l-6.5 1.8h-.5zM495.4 457.1l7-1.9v.5l-6.5 1.8h-.5zM495.4 454.8l7-1.9v.6l-6.5 1.7h-.5zM495.4 452.4l7-1.7v.5l-6.5 1.7h-.5zM495.4 450.2l7-1.8v.5l-6.5 1.8h-.5zM495.4 447.9l7-1.8v.5l-6.5 1.8h-.5zM495.4 446l7-1.8v.5l-6.5 1.8h-.5zM624.8 448.2h6.1"/>
<path d="M630.6 450.1h11.2M638 448.8l2.5 2.6M121.1 463.5h8.5M151.6 461.1h-21.5v1h21.5M151.6 464h-21.5v1.1h21.5M153.3 465.5h30.4M179.9 464.2l2.5 2.5M181.1 463.7v23M495.4 466.2l7-1.8v.5l-6.5 1.8h-.5zM495.4 463.9l7-1.8v.5l-6.5 1.8h-.5zM495.4 461.6l7-1.8v.5l-6.5 1.8h-.5zM495.4 468.5v.5"/>
<path d="M495.4 470.8v.5M495.4 473.1v.5M495.4 475.4v.5M495.8 466.7l-.4 .9v14.9M501.2 465.2l1.2 2.4v14.9h1.6v2h-10.2v-2h8.6M502.4 469v.5M502.4 471.3v.5M502.4 473.6v.5M506.9 460.9v26.8M181.1 493v21.2M232.2 494.1h12.4M484.8 484.5h8.1"/>
<path d="M486.1 483.3l2.5 2.5M491.8 499.2h4.1M491.8 488.6v13.1M493.1 497.9l-2.5 2.5M501.7 499.2h44.7M505.7 486.5l2.5 2.5M505.8 488.6v13.1M506.6 487.7h2.9M507.1 497.9l-2.6 2.5M552.5 499.2h40.7M593.2 488.6v13.1M594.4 497.9l-2.5 2.5"/>
<path d="M142 514.2h41.7M179.9 513l2.5 2.5M657 540.1h12.4"/>
<circle cx="638.6" cy="171.6" r="6.2"/>
<circle cx="414.8" cy="225.6" r="6.2"/>
<circle cx="644.4" cy="221.4" r="6.2"/>
<circle cx="416.1" cy="315.9" r="6.2"/>
<circle cx="238.4" cy="494.1" r="6.2"/>
<circle cx="663.2" cy="540.1" r="6.2"/>
</g>
<path d="M273.3 39.2h385.8v146.2h-385.8zM102.5 95h153.4l-1.3 440.3h-153.4zM440.2 218.8h38.6v18.8h-38.6zM589.9 215.3l32.6-.1-.1 19.2-32.5-.1zM421 225.6h19.2M622.5 221.4h15.8M442.9 259.9h19.2v67.4h-19.2zM422.3 315.9h20.6M403.3 371.7l281 1.4v182.3l-281-1.3z" fill="none" stroke="#000" stroke-width=".72"/>
<g fill="none" stroke="#000" stroke-width=".51">
<path d="M659.1 66.1h-350.4v20.1h259M141.1 95v71.5M328.6 86.2v99.2M378.6 86.2v15.2M573.8 86.2h43.9M623.8 86.2h35.3M378.6 107.5v15.1M378.6 130.3v55.1M378.6 146.2h280.5M141.1 172.6v15.5M141.1 195.1v91.4M141.1 292.6v15.5"/>
<path d="M141.1 315.1v46.4M402.2 341.5h247.7M141.1 367.6v15.5M141.1 390.1v46.5M403.3 402.7h259.9v25.1h-32.3h12.3v127.6M403.3 427.8h23M494 427.8h-61.6h62.9M501.1 427.8h123.7M593.2 427.8v127.6M141.1 442.7v15.4M141.1 465.1v70.2M493.8 484.5l-2 3.2h-88.5"/>
<path d="M504 484.5l1.8 3.2h87.4M141.1 514.2h113.5"/>
</g>
<path d="M38.2 9.9h792.8v560.2h-792.8z" fill="none" stroke="#fbfbfb" stroke-width=".38"/>
<g fill="#000" stroke="#000" stroke-width=".38">
<path d="M0 15.4l.1 2.5zM0 15.4l.1 2.5z"/>
<path d="M24.7 9.7l.5 574v-573.5zM24.7 9.7l.5 574-.5 .5z"/>
<path d="M80.9 7.4l.2 2.5zM80.9 7.4l.2 2.5z"/>
<path d="M130.9 7.4l.2 2.5zM130.9 7.4l.2 2.5z"/>
<path d="M180.9 7.4l.2 2.5zM180.9 7.4l.2 2.5z"/>
<path d="M230.9 7.4l.2 2.5zM230.9 7.4l.2 2.5z"/>
<path d="M280.9 7.4l.2 2.5zM280.9 7.4l.2 2.5z"/>
<path d="M330.9 7.4l.1 2.5zM330.9 7.4l.1 2.5z"/>
<path d="M380.9 7.4l.1 2.5zM380.9 7.4l.1 2.5z"/>
<path d="M430.9 7.4l.1 2.5zM430.9 7.4l.1 2.5z"/>
<path d="M480.9 7.4l.1 2.5zM480.9 7.4l.1 2.5z"/>
<path d="M530.9 7.4l.2 2.5v-2.5zM530.9 7.4l.2 2.5h-.2z"/>
<path d="M580.9 7.4l.2 2.5v-2.5zM580.9 7.4l.2 2.5h-.2z"/>
<path d="M630.9 7.4l.2 2.5v-2.5zM630.9 7.4l.2 2.5h-.2z"/>
<path d="M680.8 7.4l.3 2.5v-2.5zM680.8 7.4l.3 2.5h-.3z"/>
<path d="M730.9 7.4l.2 2.5zM730.9 7.4l.2 2.5z"/>
<path d="M780.9 7.4l.1 2.5zM780.9 7.4l.1 2.5z"/>
<path d="M25.2 10.2h805.5l.5-.5zM24.7 9.7h806.5l-806 .5z"/>
<path d="M22.5 84l2.5-.2zM22.5 83.8h2.5z"/>
<path d="M831 84l2.5-.2zM831 83.8h2.5z"/>
<path d="M22.5 134l2.5-.2zM22.5 133.8h2.5z"/>
<path d="M831 134l2.5-.2zM831 133.8h2.5z"/>
<path d="M22.5 184l2.5-.2zM22.5 183.8h2.5z"/>
<path d="M831 184l2.5-.2zM831 183.8h2.5z"/>
<path d="M22.5 234l2.5-.2zM22.5 233.8h2.5z"/>
<path d="M831 234l2.5-.2zM831 233.8h2.5z"/>
<path d="M22.5 284l2.5-.2zM22.5 283.8h2.5z"/>
<path d="M831 284l2.5-.2zM831 283.8h2.5z"/>
<path d="M22.5 334l2.5-.2zM22.5 333.8h2.5z"/>
<path d="M781 334l50-.2zM781 333.8h50z"/>
<path d="M831 334l2.5-.2zM831 333.8h2.5z"/>
<path d="M22.5 384h2.5v-.2zM22.5 383.8h2.5l-2.5 .2z"/>
<path d="M781 384h50v-.2zM781 383.8h50l-50 .2z"/>
<path d="M831 384h2.5v-.2zM831 383.8h2.5l-2.5 .2z"/>
<path d="M781 417.2h50zM781 417.3l50-.1z"/>
<path d="M781 400.7l50-.2zM781 400.5h50z"/>
<path d="M781 417.3l50-.1zM781 417.2h50z"/>
<path d="M22.5 434h2.5v-.2zM22.5 433.8h2.5l-2.5 .2z"/>
<path d="M781 433.8v.2l50-.2zM781 434l50-.2v.2z"/>
<path d="M781 433.8v.2l50-.2zM781 434l50-.2v.2z"/>
<path d="M781 433.8v.2l50-.2zM781 434l50-.2v.2z"/>
<path d="M781 433.8v.2l50-.2zM781 434l50-.2v.2z"/>
<path d="M831 434h2.5v-.2zM831 433.8h2.5l-2.5 .2z"/>
<path d="M781 450.5h50zM781 450.7l50-.2z"/>
<path d="M781 467.2h50zM781 467.3l50-.1z"/>
<path d="M781 467.2h50zM781 467.3l50-.1z"/>
<path d="M22.5 484h2.5v-.2zM22.5 483.8h2.5l-2.5 .2z"/>
<path d="M781 498.8h50zM781 499l50-.2z"/>
<path d="M781 493.8h50zM781 494l50-.2z"/>
<path d="M781 488.8h50zM781 489l50-.2z"/>
<path d="M781 483.8v.2l50-.2zM781 484l50-.2v.2z"/>
<path d="M831 484h2.5v-.2zM831 483.8h2.5l-2.5 .2z"/>
<path d="M831 484h2.5v-.2zM831 483.8h2.5l-2.5 .2z"/>
<path d="M781 518.9h50zM781 519l50-.1z"/>
<path d="M781 513.9h50zM781 514l50-.1z"/>
<path d="M781 508.9h50zM781 509l50-.1z"/>
<path d="M781 503.9h50zM781 504l50-.1z"/>
<path d="M22.5 534h2.5v-.2zM22.5 533.8h2.5l-2.5 .2z"/>
<path d="M781 533.8v.2l50-.2zM781 534l50-.2v.2z"/>
<path d="M781 533.8v.2l50-.2zM781 534l50-.2v.2z"/>
<path d="M781 528.8h50zM781 529l50-.2z"/>
<path d="M781 523.9h50zM781 524l50-.1z"/>
<path d="M831 534h2.5v-.2zM831 533.8h2.5l-2.5 .2z"/>
<path d="M831 534h2.5v-.2zM831 533.8h2.5l-2.5 .2z"/>
<path d="M831 534h2.5v-.2zM831 533.8h2.5l-2.5 .2z"/>
<path d="M831 534h2.5v-.2zM831 533.8h2.5l-2.5 .2z"/>
<path d="M25.2 583.7l-.5 .5 806-.5zM24.7 584.2l806-.5 .5 .5z"/>
<path d="M80.9 583.9l.2 2.5zM80.9 583.9l.2 2.5z"/>
<path d="M130.9 583.9l.2 2.5zM130.9 583.9l.2 2.5z"/>
<path d="M180.9 583.9l.2 2.5zM180.9 583.9l.2 2.5z"/>
<path d="M230.9 583.9l.2 2.5zM230.9 583.9l.2 2.5z"/>
<path d="M280.9 583.9l.2 2.5zM280.9 583.9l.2 2.5z"/>
<path d="M330.9 583.9l.1 2.5zM330.9 583.9l.1 2.5z"/>
<path d="M380.9 583.9l.1 2.5zM380.9 583.9l.1 2.5z"/>
<path d="M430.9 583.9l.1 2.5zM430.9 583.9l.1 2.5z"/>
<path d="M480.9 583.9l.1 2.5zM480.9 583.9l.1 2.5z"/>
<path d="M530.9 583.9l.2 2.5v-2.5zM530.9 583.9l.2 2.5h-.2z"/>
<path d="M580.9 583.9l.2 2.5v-2.5zM580.9 583.9l.2 2.5h-.2z"/>
<path d="M630.9 583.9l.2 2.5v-2.5zM630.9 583.9l.2 2.5h-.2z"/>
<path d="M680.8 583.9l.3 2.5v-2.5zM680.8 583.9l.3 2.5h-.3z"/>
<path d="M716.4 583.8v.2l60-.2zM716.4 584l60-.2v.2z"/>
<path d="M730.9 583.9l.2 2.5zM730.9 583.9l.2 2.5z"/>
<path d="M780.9 583.9l.1 2.5zM780.9 583.9l.1 2.5z"/>
<path d="M780.9 583.9l.1 2.5zM780.9 583.9l.1 2.5z"/>
<path d="M790.9 583.9l.1 2.5zM790.9 583.9l.1 2.5z"/>
<path d="M805.9 583.9l.1 2.5zM805.9 583.9l.1 2.5z"/>
<path d="M830.7 10.2v573.5l.5 .5zM830.7 10.2l.5-.5v574.5z"/>
<path d="M830.7 583.9l.5 2.5v-2.5zM830.7 583.9l.5 2.5h-.5z"/>
</g>
<g fill="#fff" stroke="#fff" stroke-width=".38">
<path d="M805.9 333.9l30.8 4.3h-30.8z"/>
<path d="M805.9 333.9h25.1l5.7 4.3z"/>
<path d="M831 319.4h5.7l-5.7 14.5z"/>
<path d="M836.7 319.4v18.8l-5.7-4.3z"/>
</g>
<path d="M805.9 333.9h25.1v-14.5h5.7v18.8h-30.8z" fill="none" stroke="#fff" stroke-width=".38"/>
<text font-size="13.4" x="790.1" y="563.7">A702</text>
<g font-size="5">
<text x="799.7" y="355.6">Letto</text>
<text x="795.1" y="361.6">HEMNES</text>
<text x="788.8" y="367.6">no. 599.293.37</text>
</g>
<g font-size="3.5">
<text x="435.3" y="56.5">260</text>
<text x="569.8" y="56.5">6</text>
<text x="593.9" y="56.5">44</text>
<text x="619.8" y="56.5">6</text>
<text x="561.2" y="82.2" transform="rotate(-90 561.2 82.2)">12</text>
<text x="393.8" y="95.9" transform="rotate(-90 393.8 95.9)">15</text>
<text x="611.7" y="95.5" transform="rotate(-90 611.7 95.5)">38</text>
<text x="360.6" y="97.1">32</text>
<text x="381.1" y="97.1">6</text>
<text x="561.2" y="101.5" transform="rotate(-90 561.2 101.5)">26</text>
<text x="393.8" y="105.5" transform="rotate(-90 393.8 105.5)">6</text>
<text x="363.8" y="114.7">38</text>
<text x="364.3" y="119.6">40</text>
<text x="393.8" y="117.1" transform="rotate(-90 393.8 117.1)">15</text>
<text x="393.8" y="127.2" transform="rotate(-90 393.8 127.2)">8</text>
<text x="360.5" y="136.2">32</text>
<text x="381.6" y="136.2">8</text>
<text x="137.7" y="150.3">38</text>
<text x="128.7" y="159.9">20</text>
<text x="148" y="159.9">18</text>
<text x="182.4" y="170.5" transform="rotate(-90 182.4 170.5)">6</text>
<text x="637.5" y="170.8">1</text>
<text x="634.4" y="174.9">A702</text>
<text x="128.7" y="183.2">20</text>
<text x="148.6" y="183.2">20</text>
<text x="182.4" y="182.2" transform="rotate(-90 182.4 182.2)">15</text>
<text x="182.4" y="192.6" transform="rotate(-90 182.4 192.6)">8</text>
<text x="138.3" y="203">40</text>
<text x="643.3" y="220.5">2</text>
<text x="413.7" y="224.6">1</text>
<text x="640.2" y="224.7">A702</text>
<text x="410.6" y="228.8">A702</text>
<text x="182.4" y="243" transform="rotate(-90 182.4 243)">90</text>
<text x="182.4" y="290.5" transform="rotate(-90 182.4 290.5)">6</text>
<text x="182.4" y="302.2" transform="rotate(-90 182.4 302.2)">15</text>
<text x="182.4" y="312.6" transform="rotate(-90 182.4 312.6)">8</text>
<text x="415" y="315">2</text>
<text x="411.9" y="319.1">A702</text>
<text x="182.4" y="340.4" transform="rotate(-90 182.4 340.4)">46</text>
<text x="182.4" y="365.5" transform="rotate(-90 182.4 365.5)">6</text>
<text x="182.4" y="377.3" transform="rotate(-90 182.4 377.3)">15</text>
<text x="182.4" y="387.6" transform="rotate(-90 182.4 387.6)">8</text>
<text x="428.3" y="407.1">6</text>
<text x="462.6" y="407.1">64</text>
<text x="498" y="407.1">4</text>
<text x="559.9" y="407.1">124</text>
<text x="627" y="407.1">6</text>
<text x="645.1" y="407.1">32</text>
<text x="182.4" y="415.4" transform="rotate(-90 182.4 415.4)">46</text>
<text x="438.7" y="421.6" transform="rotate(-90 438.7 421.6)">16</text>
<text x="508.2" y="421.6" transform="rotate(-90 508.2 421.6)">14</text>
<text x="640.5" y="432.7" transform="rotate(-90 640.5 432.7)">38</text>
<text x="182.4" y="440.5" transform="rotate(-90 182.4 440.5)">6</text>
<text x="438.7" y="440.8" transform="rotate(-90 438.7 440.8)">22</text>
<text x="488.6" y="449.7" transform="rotate(-90 488.6 449.7)">74</text>
<text x="182.4" y="452.2" transform="rotate(-90 182.4 452.2)">15</text>
<text x="508.2" y="459.7" transform="rotate(-90 508.2 459.7)">60</text>
<text x="182.4" y="462.6" transform="rotate(-90 182.4 462.6)">8</text>
<text x="182.4" y="491.8" transform="rotate(-90 182.4 491.8)">48</text>
<text x="234.2" y="497.3">A702</text>
<text x="237.3" y="493.2">2</text>
<text x="496.7" y="500.4">14</text>
<text x="547.5" y="500.4">88</text>
<text x="662.1" y="539.1">2</text>
<text x="659" y="543.3">A702</text>
</g>
<g font-size="2.5">
<text x="50.6" y="8.7">1</text>
<text x="105.3" y="8.7">2</text>
<text x="155.3" y="8.7">3</text>
<text x="205.3" y="8.7">4</text>
<text x="255.3" y="8.7">5</text>
<text x="305.3" y="8.7">6</text>
<text x="355.3" y="8.7">7</text>
<text x="405.3" y="8.7">8</text>
<text x="455.3" y="8.7">9</text>
<text x="504.6" y="8.7">10</text>
<text x="554.7" y="8.7">11</text>
<text x="604.6" y="8.7">12</text>
<text x="654.6" y="8.7">13</text>
<text x="704.6" y="8.7">14</text>
<text x="754.5" y="8.7">15</text>
<text x="803.4" y="8.7">16</text>
<text x="22.2" y="44.9">A</text>
<text x="832.1" y="47.1">A</text>
<text x="22.2" y="109.8">B</text>
<text x="832.1" y="109.8">B</text>
<text x="22.1" y="159.8">C</text>
<text x="832" y="159.8">C</text>
<text x="22.1" y="209.8">D</text>
<text x="832" y="209.8">D</text>
<text x="22.2" y="259.8">E</text>
<text x="832.1" y="259.8">E</text>
<text x="22.3" y="309.8">F</text>
<text x="832.2" y="309.8">F</text>
<text x="781.8" y="326.9">POLITECNICO DI MILANO</text>
<text x="781.9" y="329.9">SCUOLA DEL DESIGN</text>
<text x="781.9" y="332.9">C.L. DESIGN DEGLI INTERNI</text>
<text x="781.9" y="336.7">PROGETTO:</text>
<text x="22.1" y="359.8">G</text>
<text x="832" y="359.8">G</text>
<text x="781.9" y="386.7">CORSO:</text>
<text x="792.3" y="390.1">STRUMENTI E METODI</text>
<text x="796.1" y="393.1">DEL PROGETTO</text>
<text x="781.9" y="403.4">DOCENTE:</text>
<text x="22.1" y="409.8">H</text>
<text x="794.6" y="409.8">MARCO FERRARA</text>
<text x="832" y="409.8">H</text>
<text x="781.9" y="420.1">STUDENTI:</text>
<text x="794" y="426.4">ARIANNA PERRONE</text>
<text x="781.9" y="436.7">OGGETTO:</text>
<text x="790.1" y="442.9">DETTAGLI DEI MONTAGGI</text>
<text x="781.9" y="453.4">NOTE:</text>
<text x="22.4" y="459.8">J</text>
<text x="805.4" y="459.8">-</text>
<text x="832.3" y="459.8">J</text>
<text x="781.9" y="470">NOME FILE:</text>
<text x="790.2" y="476.2">HEMNES_599-293-37.dwg</text>
<text x="781.8" y="487.3">VERS</text>
<text x="821.9" y="487.3">DATA</text>
<text x="22.2" y="509.8">K</text>
<text x="832.1" y="509.8">K</text>
<text x="781.9" y="532.3">A</text>
<text x="812.5" y="532.3">YYYY.MM.DD</text>
<text x="781.9" y="536.8">TAVOLA NO.:</text>
<text x="815.3" y="536.9">000 DI</text>
<text x="825.3" y="536.9">999</text>
<text x="22.4" y="559.8">L</text>
<text x="832.2" y="559.8">L</text>
<text x="781.9" y="579.4">DATA:</text>
<text x="791.9" y="579.3">2017/05/22</text>
<text x="806.9" y="579.3">SCALA:</text>
<text x="821.5" y="579.3">1:10</text>
<text x="19.5" y="584.2" transform="rotate(-90 19.5 584.2)">DIRECTORY: /USERS/ARIANNAPERRONE/DESKTOP/STRUMENTI E METODI/CONSEGNA 2 - ARREDO/HEMNES2.DWG| PLOTTED ON: 5/29/2017 11:17:41 AM | BY USER: ARIANNA PERRONE</text>
<text x="48.8" y="587.3">1</text>
<text x="105.3" y="587.3">2</text>
<text x="155.3" y="587.3">3</text>
<text x="205.3" y="587.3">4</text>
<text x="255.3" y="587.3">5</text>
<text x="305.3" y="587.3">6</text>
<text x="355.3" y="587.3">7</text>
<text x="405.3" y="587.3">8</text>
<text x="455.3" y="587.3">9</text>
<text x="504.6" y="587.3">10</text>
<text x="554.7" y="587.3">11</text>
<text x="604.6" y="587.3">12</text>
<text x="654.6" y="587.3">13</text>
<text x="704.6" y="587.3">14</text>
<text x="754.5" y="587.3">15</text>
<text x="781.5" y="586.4">0</text>
<text x="781.9" y="582.3">REV:</text>
<text x="791.5" y="586.4">0.5m</text>
<text x="791.9" y="582.3">A</text>
<text x="806.4" y="586.4">1.25m</text>
<text x="806.9" y="582.3">FORMATO:</text>
<text x="823.4" y="582.3">A1</text>
<text x="824.9" y="586.4">2.5m</text>
</g>
</svg>
